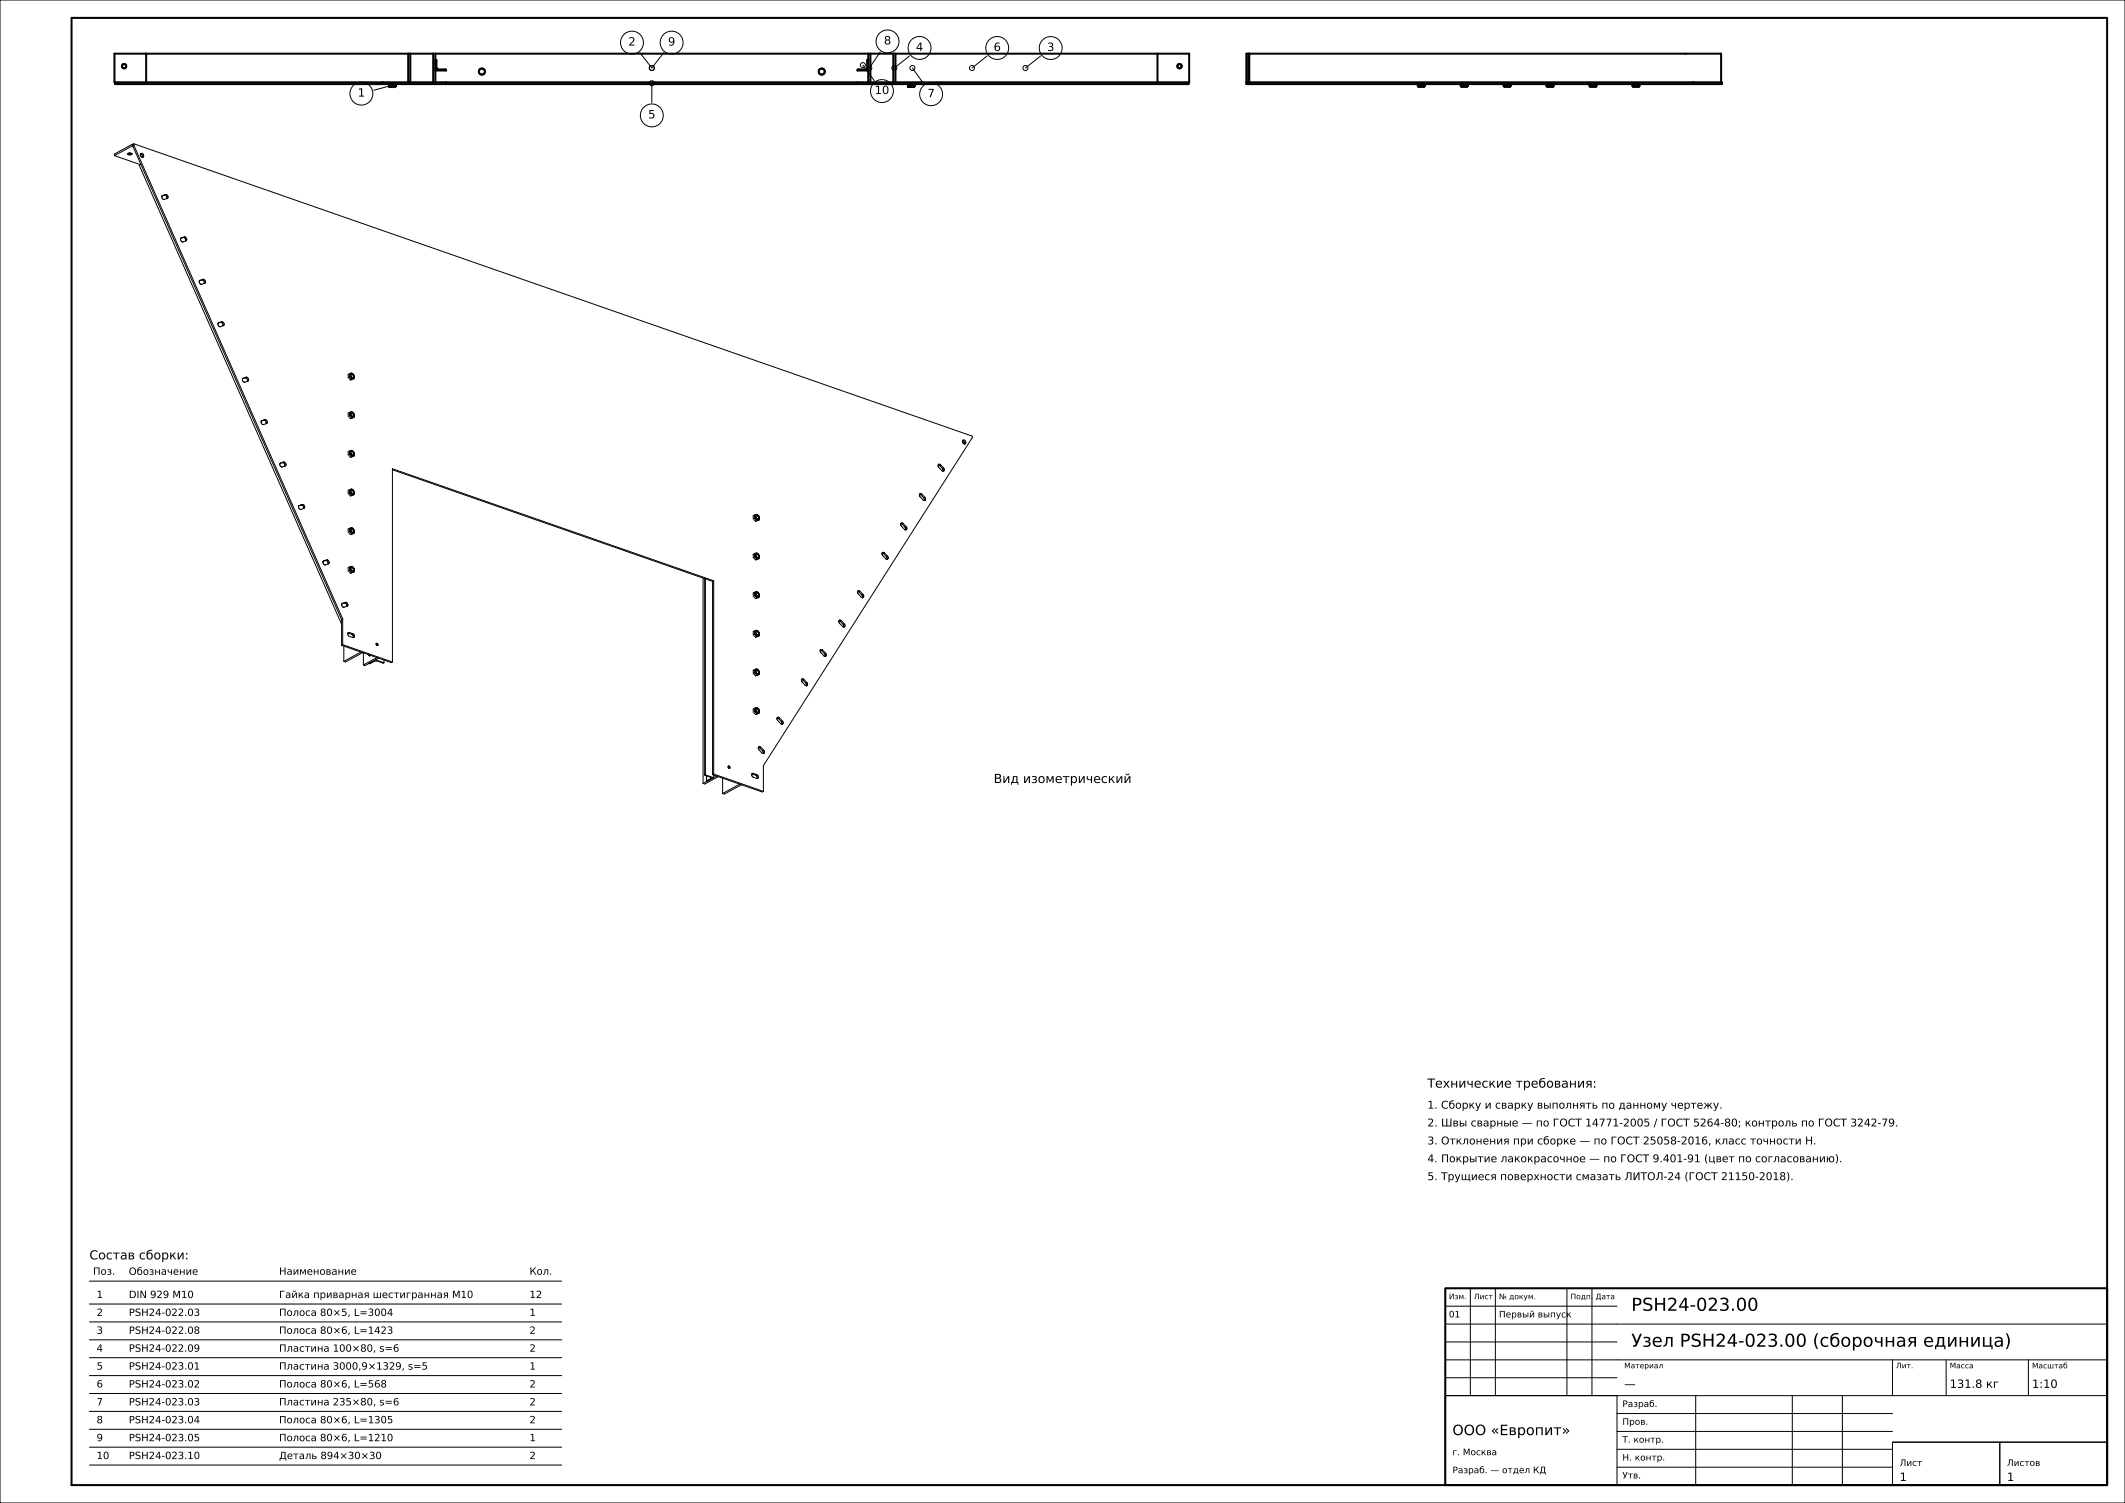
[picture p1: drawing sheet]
<svg xmlns="http://www.w3.org/2000/svg" width="594mm" height="420mm" viewBox="0 0 594 420" stroke-linecap="round" stroke-linejoin="round" font-family="sans-serif">
<g fill="none" stroke="#000" stroke-width=".28">
<path d="M0 0h594v420h-594zM178.9 14.7l3.3 4.3 3.3-4.3M241.2 18.2l3.2 4.3M246.1 14.5l-3.1 4.5M254.2 15.6l-4.2 3.4M255.1 19l3.1 4.4M275.9 15.6l-4.2 3.4M290.9 15.7l-4.3 3.3M109.7 23.8l-5.2 1.4M182.2 23.3v5.3M32 43.5l7.2 2.5M35.7 42.9a.72 .72 0 0 1 1.2 .2l-.8 .2z"/>
<path d="M36 42.8h.6M37 40.3l-5 2.7v.5M37 40.3v.5M37 40.8l-5 2.7M37 40.3l.1 .1M37 40.8h.1M37.1 40.4v.4M37.1 40.8l58.4 132.3M37.4 40.6l58.4 132.4M37.4 40.6l-.3 .2M37.4 40.2v.4M37.4 40.2l-.3 .2"/>
<path d="M37.4 40.2l234.4 81.7v.4l-58.4 91.6v7.2M39.3 43a.73 .73 0 0 1 .5 1M39.3 42.9a.55 .55 0 0 1 .8 .3 .55 .55 0 0 1-.4 .8 .71 .71 0 0 1-.4-1.1zM39.4 45.9l-.5 .3 56.6 128.2M45.4 54.7h-.1a.67 .67 0 0 0 .6 1l.9-.3M45.5 54.6l-.1 .1M45.9 54.5a.67 .67 0 0 1 .7 1M45.9 54.5l-.6 .3M46.3 54.4a.67 .67 0 0 1 .6 1M46.3 54.4l-.8 .2M46.3 54.4l-.4 .1M46.9 55.4h-.1"/>
<path d="M50.5 66.6a.69 .69 0 0 0 .7 1l.8-.3M50.6 66.6h-.1M50.7 66.5l-.1 .1M50.7 66.5h-.1M51.2 66.4a.67 .67 0 0 1 .6 1M51.2 66.4l-.7 .2M51.5 66.2a.65 .65 0 0 1 .6 .4 .65 .65 0 0 1-.1 .7M51.5 66.2l-.8 .3M51.5 66.2l-.3 .2M52 67.3h.1M55.8 78.4v.1M55.9 78.3l-.1 .1"/>
<path d="M56.4 78.2a.67 .67 0 0 1 .6 1M56.4 78.2l-.6 .3M56.7 78.1a.63 .63 0 0 1 .7 .3 .63 .63 0 0 1-.2 .8l-.8 .2a.68 .68 0 0 1-.6-.9M56.7 78.1l-.8 .2M56.7 78.1l-.3 .1M61.6 90.1a.67 .67 0 0 1 .7 1M61.6 90.1l-.6 .2M61.9 89.9a.63 .63 0 0 1 .7 .4 .63 .63 0 0 1-.2 .7l-.8 .3a.67 .67 0 0 1-.6-1M61.9 89.9l-.9 .4M61.9 89.9l-.3 .2M67.9 105.8l.9-.4a.63 .63 0 0 1 .6 .4 .63 .63 0 0 1-.1 .7l-.8 .3a.67 .67 0 0 1-.6-1zM68.5 105.6l-.7 .2"/>
<path d="M68.5 105.6a.67 .67 0 0 1 .6 1M68.8 105.4l-.3 .2M73.1 117.6l-.1 .1M73.1 117.6h.1M74 117.3l-.9 .4M74 117.3l-.3 .1a.67 .67 0 0 1 .6 1M74 117.3a.63 .63 0 0 1 .7 .3 .63 .63 0 0 1-.2 .8l-.8 .2a.68 .68 0 0 1-.7-.9M97.5 116.5l.5 .5M97.5 105.7l.5 .5M97.6 104.5l-.3 .1v.7M97.6 115.3l-.3 .1v.7M97.6 116.1l.7 .7"/>
<path d="M97.6 115.3v.8M97.6 116.1l-.3 .2M97.6 104.5l.7-.3 .4 .4M97.6 105.3l.7 .7M97.6 104.5v.8M97.6 105.3l-.3 .2M98 115.8l.3 .5M98 105l.3 .5M98.3 116.8l-.3 .2M98.3 106l-.3 .2M98.5 116.8l-.5 .2M98.5 106l-.5 .2"/>
<path d="M98.6 115.2a.64 .64 0 0 0-.9 .4 .64 .64 0 0 0 .4 .8l.6 .2M98.6 115.3l-.3-.3-.7 .3M98.6 115.3l.2 .2M98.7 116.7l-.4 .1M98.7 104.5a.6 .6 0 0 0-.9 .1 .6 .6 0 0 0 .2 .9 .54 .54 0 0 0 .6 .3 .54 .54 0 0 0 .4-.5M98.7 104.6l.1 .1M98.8 115.5h.1M98.8 104.7h.1M98.8 115.5l.2 .2M98.8 104.7l.2 .2M99 104.9v.2M99 116.6l-.3 .1"/>
<path d="M99 116.6l-.4 .2M99 105.8l-.7 .2M99 105.8l-.4 .2M99 115.7h.1M99 115.7v.2M99 115.9v.5l-.3 .2M99 115.9v.7M99 105.1l.1 .2M99.1 105.3l-.1 .5M78.4 129.4l-.1 .1a.67 .67 0 0 0 .6 1l.8-.3M78.4 129.4h.1M78.4 129.4h-.1"/>
<path d="M78.9 129.3l-.6 .2M78.9 129.3a.67 .67 0 0 1 .7 1M79.2 129.1a.65 .65 0 0 1 .7 .4 .65 .65 0 0 1-.1 .7M79.2 129.1l-.8 .3M79.2 129.1l-.3 .2M79.8 130.2h-.1M97.5 138.1l.5 .5M97.5 127.3l.5 .5M97.6 126.1l-.3 .1v.7M97.6 136.9l-.3 .1v.7M97.6 137.7l.7 .7M97.6 136.9v.8"/>
<path d="M97.6 137.7l-.3 .2M97.6 126.1l.7-.2 .4 .3M97.6 126.9l.7 .7M97.6 126.1v.8M97.6 126.9l-.3 .2M98 137.4l.3 .5M98 126.6l.3 .5M98.3 138.4l-.3 .2M98.3 127.6l-.3 .2M98.5 138.4l-.5 .2M98.5 127.6l-.5 .2M98.6 136.8a.64 .64 0 0 0-.9 .4 .64 .64 0 0 0 .4 .8 .5 .5 0 0 0 .6 .2 .5 .5 0 0 0 .3-.5"/>
<path d="M98.6 136.9l-.3-.2-.7 .2M98.6 136.9l.2 .2M98.7 126.1a.6 .6 0 0 0-.9 .1 .6 .6 0 0 0 .2 .9 .55 .55 0 0 0 .5 .3 .55 .55 0 0 0 .5-.3M98.7 126.2l.1 .1M98.8 137.1h.1M98.8 126.3h.1M98.8 137.1l.2 .2M98.8 126.3l.2 .2M99 126.5v.4M99 126.5h.1M99 138.2l-.7 .2M99 138.2l-.4 .2"/>
<path d="M99 127.4l-.7 .2M99 127.4l-.4 .2M99 137.3h.1M99 137.3l.1 .4M99 126.5l.1 .4M99 127.1v.3M99.1 137.7l-.1 .5M99.1 126.9l-.1 .2M109.7 131.3l89.5 31.2M257 138.1l.1 .6 .9 1a.46 .46 0 0 0 .7-.1 .46 .46 0 0 0-.2-.7M257 138.1l.4 .2M257.4 138.3l.8 .8"/>
<path d="M257.7 138.1l-.4-.2-.3 .2M257.7 138.1l.8 .8M257.7 138.1l-.3 .2M258.2 139.1l.2 .8M258.5 138.9l-.3 .2M262.3 129.9l.1 .6 .9 1a.46 .46 0 0 0 .7-.1 .46 .46 0 0 0-.3-.7M262.3 129.9l.3 .2M262.6 130.1l.8 .8M262.9 129.9l-.4-.2-.2 .2M262.9 129.9l.8 .8M262.9 129.9l-.3 .2M263.4 130.9l.2 .8"/>
<path d="M263.7 130.7l-.3 .2M269.1 123.1l.5 .5M269.1 123.1a.56 .56 0 0 1 .8 .2 .56 .56 0 0 1-.3 .8M269.1 123.1l.1 .7M269.2 123.8l.4 .3M269.6 123.6v.5M269.6 123.6l-.4 .2M83.5 141.4a.69 .69 0 0 0 .6 .9l.8-.2M83.6 141.3l-.1 .1M83.7 141.3h-.1M84.2 141.1a.67 .67 0 0 1 .6 1M84.2 141.1l-.7 .3"/>
<path d="M84.5 141a.65 .65 0 0 1 .6 .3 .65 .65 0 0 1-.1 .7M84.5 141l-.8 .3M84.5 141l-.3 .1M85 142l-.1 .1M90.5 156.7l-.2 .2M90.5 156.7l-.1 .1M91 156.6a.67 .67 0 0 1 .6 1M91 156.6l-.7 .3M91.3 156.5a.63 .63 0 0 1 .6 .3 .63 .63 0 0 1-.1 .8l-.8 .2a.68 .68 0 0 1-.7-.9M91.3 156.5l-.8 .2M91.3 156.5l-.3 .1M97.5 159.7l.5 .5"/>
<path d="M97.5 148.9l.5 .5M97.6 158.5l.7-.2 .4 .3M97.6 159.3l.7 .7M97.6 158.5v.8M97.6 147.7l-.3 .1v.7M97.6 158.5l-.3 .1v.7M97.6 159.3l-.3 .2M97.6 148.5l.7 .7M97.6 147.7v.8M97.6 148.5l-.3 .2M98 159l.3 .5M98 148.2l.3 .5"/>
<path d="M98.3 149.2l-.3 .2M98.5 149.2l-.5 .2M98.6 147.6a.64 .64 0 0 0-.9 .4 .64 .64 0 0 0 .4 .8 .5 .5 0 0 0 .6 .2 .5 .5 0 0 0 .3-.5M98.6 147.6l.2 .3M98.6 147.7l-.3-.2-.7 .2M98.6 147.7l.2 .2M98.7 158.6a.6 .6 0 0 0-.9 0 .6 .6 0 0 0 .2 .9 .54 .54 0 0 0 .6 .3 .54 .54 0 0 0 .4-.5M98.7 158.6l.1 .1M98.8 158.7h.1M98.8 147.9h.1M98.8 158.7l.2 .2M98.8 147.9l.2 .2"/>
<path d="M99 148.1v.4M99 159.8l-.7 .2M99 159.8l-.4 .2M99 149l-.7 .2M99 149l-.4 .2M99 158.9h.1M99 148.1h.1M99 158.9l.1 .4M99 148.1l.1 .4M99.1 159.3l-.1 .5M99.1 148.5l-.1 .5M210.7 156l.5 .5"/>
<path d="M210.7 145.2l.5 .5M210.9 143.9l-.4 .2v.7M210.9 154.7l-.4 .2v.7M210.9 154.7l.6-.2 .6 .5M210.9 155.6l.6 .7M210.9 154.7v.9M210.9 155.6l-.4 .2M210.9 143.9l.6-.2 .5 .3M210.9 144.8l.6 .7M210.9 143.9v.9M210.9 144.8l-.4 .2M211.2 155.2l.3 .5"/>
<path d="M211.2 144.4l.3 .5M211.5 156.3l-.3 .2M211.5 145.5l-.3 .2M211.7 156.3l-.5 .2M211.7 145.5l-.5 .2M211.9 156.1l-.4 .2M211.9 144a.6 .6 0 0 0-.9 0 .6 .6 0 0 0 .2 .9 .54 .54 0 0 0 .6 .4 .54 .54 0 0 0 .5-.5M212 144l.1 .2M212.1 155h.1M212.1 144.2h.1M212.1 155a.62 .62 0 0 0-1-.3 .62 .62 0 0 0 .1 1l.8 .4M212.1 155l.1 .2"/>
<path d="M212.1 144.2l.1 .2M212.2 155.2l.1 .2M212.2 144.4l.1 .2M212.2 156.1h-.3M212.2 156.1l-.4 .2M212.2 145.3l-.7 .2M212.2 145.3l-.4 .2M212.3 155.4l-.1 .4-.2 .3M212.3 155.4l-.1 .7M212.3 144.6v.2M212.3 144.8l-.1 .5M246.6 154.5l.1 .7 1.3 1.1"/>
<path d="M246.6 154.5l.3 .2M246.9 154.7l.8 .8M247.2 154.5l-.4-.2-.2 .2M247.2 154.5l.9 .9M247.2 154.5l-.3 .2M247.7 155.5l.2 .8M248.1 155.4v.1a.5 .5 0 0 1-.1 .8M248.1 155.4l-.4 .1M251.8 146.3l.4 .2M252.2 146.5l.8 .8M252.5 146.3a.46 .46 0 0 0-.7 .1 .46 .46 0 0 0 .2 .7l.8 .8a.46 .46 0 0 0 .7-.1 .46 .46 0 0 0-.2-.7M252.5 146.3l.8 .8"/>
<path d="M252.5 146.3l-.3 .2M253 147.3l.1 .8M253.3 147.1l-.3 .2M95.5 173.1v7.2M95.8 173v7.2M95.8 173l-.3 .1M96.2 168.5a.67 .67 0 0 1 .7 1M96.2 168.5l-.6 .2M96.5 168.3a.63 .63 0 0 1 .7 .4 .63 .63 0 0 1-.2 .7l-.8 .3a.67 .67 0 0 1-.6-1M96.5 168.3l-.9 .4M96.5 168.3l-.3 .2M97.3 176.9h.1"/>
<path d="M97.3 176.9l-.1 .4 .3 .5 1.3 .4M97.4 176.9l.9 .4M97.7 176.8l.9 .3M97.7 176.8l-.4 .1M97.7 176.8l-.3 .1M98.3 177.3l.4 .3v.6M98.3 160l-.3 .2M98.5 160l-.5 .2M98.6 177.1a.61 .61 0 0 1 .4 .5 .61 .61 0 0 1-.2 .6M98.6 177.1l-.3 .2M105.1 180l.3 .4M196.5 161.5v57.4"/>
<path d="M197 161.7v54.9M197.1 161.7v54.8M199.2 162.5v54M199.5 162.3v54M199.5 162.3l-.3 .2M199.5 162.3l-89.8-31.3v54M210.7 177.6l.5 .5M210.7 166.8l.5 .5M210.9 165.5l-.4 .2v.7M210.9 176.3l-.4 .2v.7M210.9 176.3l.6-.2 .5 .3M210.9 177.2l.6 .7"/>
<path d="M210.9 176.3v.9M210.9 177.2l-.4 .2M210.9 165.5l.6-.2 .5 .3M210.9 166.4l.6 .7M210.9 165.5v.9M210.9 166.4l-.4 .2M211.2 176.8l.3 .5M211.2 166l.3 .5M211.5 177.9l-.3 .2M211.5 167.1l-.3 .2M211.7 177.9l-.5 .2M211.7 167.1l-.5 .2"/>
<path d="M211.9 177.7l-.4 .2M211.9 176.4a.6 .6 0 0 0-.9 0 .6 .6 0 0 0 .2 .9l.8 .4M211.9 165.6a.6 .6 0 0 0-.9 0 .6 .6 0 0 0 .2 .9 .54 .54 0 0 0 .6 .4 .54 .54 0 0 0 .5-.5M212 176.4l.1 .2M212 165.6l.1 .2M212.1 176.6h.1M212.1 165.8h.1M212.1 176.6l.1 .2M212.1 165.8l.1 .2M212.2 176.8l.1 .2M212.2 166l.1 .2M212.2 177.7h-.3"/>
<path d="M212.2 177.7l-.4 .2M212.2 166.9l-.7 .2M212.2 166.9l-.4 .2M212.3 177l-.1 .4-.2 .3M212.3 177l-.1 .7M212.3 166.2v.2M212.3 166.4l-.1 .5M234.5 173.5l.1 .6 .9 .9a.46 .46 0 0 0 .7 0 .46 .46 0 0 0-.2-.7M234.5 173.4l.4 .2M234.9 173.6l.8 .9M235.2 173.5l-.4-.2-.3 .2M235.2 173.5l.8 .8"/>
<path d="M235.2 173.5l-.3 .1M235.7 174.5l.1 .7M236 174.3l-.3 .2M239.8 165.2l.3 .2M240.1 165.4l.8 .9M240.4 165.2a.46 .46 0 0 0-.7 .1 .46 .46 0 0 0 .2 .7l.8 .8a.46 .46 0 0 0 .8 0 .46 .46 0 0 0-.3-.7M240.4 165.2l.8 .9M240.4 165.2l-.3 .2M240.9 166.3l.2 .7M241.2 166.1l-.3 .2M95.5 180.3l13.9 4.9 .3-.2M95.8 180.2l-.3 .1"/>
<path d="M95.8 180.2l13.9 4.8M96.1 180.5v4.3M100.9 182.2l-4.8 2.6M101.4 182.4l-4.8 2.6-.5-.2M101.6 182.4v3.4M103.1 183a.22 .22 0 0 0 .2 .3 .22 .22 0 0 0 .2-.2M105 184.4l2.3 .8M105.4 183.8l-3.8 2M105.8 183.9l-3.8 2.1-.4-.2M107.3 185.2l-2.3-.5-1.9 .7M107.3 184.4v.8M210.7 199.2l.5 .5"/>
<path d="M210.7 188.4l.5 .5M210.9 197.9l.6-.2 .5 .3M210.9 198.8l.6 .7M210.9 197.9v.9M210.9 187.1l-.4 .2v.7M210.9 197.9l-.4 .2v.7M210.9 198.8l-.4 .2M210.9 187.1l.6-.2 .5 .3M210.9 188l.6 .7M210.9 187.1v.9M210.9 188l-.4 .2M211.2 198.4l.3 .5"/>
<path d="M211.2 187.6l.3 .5M211.3 198.2a.44 .44 0 0 1 .8 .2 .44 .44 0 0 1-.7 .5zM211.3 198.2h.1M211.5 199.5l-.3 .2M211.5 188.7l-.3 .2M211.7 199.5l-.5 .2M211.7 188.7l-.5 .2M211.9 198a.6 .6 0 0 0-.9 0 .6 .6 0 0 0 .2 .9 .54 .54 0 0 0 .6 .4 .54 .54 0 0 0 .5-.5M211.9 187.2a.6 .6 0 0 0-.9 0 .6 .6 0 0 0 .2 .9 .55 .55 0 0 0 .5 .4 .55 .55 0 0 0 .5-.3M212 198l.1 .2M212 187.2l.1 .2M212.1 198.2h.1"/>
<path d="M212.1 187.4h.1M212.1 198.2l.1 .2M212.1 187.4l.1 .2M212.2 198.4l.1 .2M212.2 187.6l.1 .2M212.2 187.6h.1M212.2 199.3l-.7 .2M212.2 199.3l-.4 .2M212.2 188.5l-.7 .2M212.2 188.5l-.4 .2M212.3 188.2l-.1 .3M212.3 198.6v.2"/>
<path d="M212.3 187.8v.4M212.3 198.8l-.1 .5M224.1 189.9l.1 .6 .8 1a.46 .46 0 0 0 .8-.1 .46 .46 0 0 0-.3-.7M224.1 189.9l.3 .1M224.4 190l.8 .9M224.7 189.9l-.4-.2-.2 .2M224.7 189.9l.8 .8M224.7 189.9l-.3 .1M225.2 190.9l.2 .7M225.5 190.7l-.3 .2M229.3 181.6l.3 .2M229.6 181.8l.8 .9"/>
<path d="M230 181.7a.46 .46 0 0 0-.8 0 .46 .46 0 0 0 .3 .7l.8 .9a.46 .46 0 0 0 .7-.1 .46 .46 0 0 0-.2-.7M230 181.7l.8 .8M230 181.7l-.4 .1M230.4 182.7l.2 .7M230.8 182.5l-.4 .2M197 216.6l1.7 .6 .1 .2-.1 .1M197.1 216.6h-.1M197.1 216.5l2.4 .8v-.7M197.1 216.5h.1M197.5 218.3l.1 .1M197.5 216.8v1.5M197.5 218.2v.1"/>
<path d="M198.7 217.5l-1.2 .7M198.7 217.2v.3M199.2 216.5l13.9 4.8 .3-.2M199.5 216.3l-.3 .2M199.5 216.3l13.9 4.8M200.3 216.9l-3.8 2M200.8 217l-3.8 2.1-.5-.2M202 217.5v4.2M203.5 214.3l.3 .4M203.5 214.2a.32 .32 0 0 1 .5 0 .32 .32 0 0 1 0 .5M203.5 214.2l.3 .5M203.8 214.7h.2"/>
<path d="M204 214.7h.1M206.8 219.1l-4.8 2.6M207.3 219.3l-4.8 2.6-.5-.2M210.2 216.3h.1M210.3 216.3l.9 .3M210.6 216.1a.54 .54 0 0 0-.5 .6 .54 .54 0 0 0 .5 .5l.9 .3a.54 .54 0 0 0 .5-.5 .54 .54 0 0 0-.5-.6M210.6 216.1l.9 .3M210.6 216.1l-.3 .2M211.2 216.6l.4 .4v.5M211.5 216.4l-.3 .2M212 208.8l.1 .7 .9 .9a.46 .46 0 0 0 .7-.1 .46 .46 0 0 0-.2-.7M212 208.8l.3 .2"/>
<path d="M212.3 209l.9 .8M212.7 208.8l-.4-.2-.3 .2M212.7 208.8l.8 .8M212.7 208.8l-.4 .2M213.2 209.8l.1 .8M213.5 209.6l-.3 .2M217.2 200.6l.4 .2M217.6 200.8l.8 .8M217.9 200.6a.46 .46 0 0 0-.7 .1 .46 .46 0 0 0 .2 .7l.8 .8a.46 .46 0 0 0 .7-.1 .46 .46 0 0 0-.2-.7M217.9 200.6l.8 .8M217.9 200.6l-.3 .2M218.4 201.6l.2 .8"/>
<path d="M218.7 201.4l-.3 .2M25 358h132M411 360v30M418 360v30M438 360v30M445 360v30M25 364.4h132M25 369.4h132M25 374.4h132M25 379.4h132M404 380h185M404 375h48"/>
<path d="M404 370h185M404 365h48M529 380v10M544 380v10M567 380v10M25 384.4h132M25 389.4h132M25 394.4h132M25 399.4h132M404 390h48v25h-48zM404 390h185M404 385h48"/>
<path d="M452 400h77M452 395h77M474 390v25M501 390v25M515 390v25M25 404.4h132M25 409.4h132M452 410h77M452 405h77M529 403h30v12h-30zM529 403h60M559 403h30v12h-30z"/>
<circle cx="176.7" cy="11.9" r="3.2"/>
<circle cx="182.2" cy="19" r=".7"/>
<circle cx="187.7" cy="11.9" r="3.2"/>
<circle cx="241.2" cy="18.2" r=".7"/>
<circle cx="243" cy="19" r=".7"/>
<circle cx="248.1" cy="11.6" r="3.2"/>
<circle cx="250" cy="19" r=".7"/>
<circle cx="255.1" cy="19" r=".7"/>
<circle cx="257" cy="13.4" r="3.2"/>
<circle cx="271.7" cy="19" r=".7"/>
<circle cx="278.8" cy="13.4" r="3.2"/>
<circle cx="286.6" cy="19" r=".7"/>
<circle cx="293.7" cy="13.4" r="3.2"/>
<circle cx="101" cy="26.2" r="3.2"/>
<circle cx="109.7" cy="23.8" r=".7"/>
<circle cx="182.2" cy="32.2" r="3.2"/>
<circle cx="182.2" cy="23.2" r=".7"/>
<circle cx="246.5" cy="25.4" r="3.2"/>
<circle cx="260.3" cy="26.3" r="3.2"/>
<circle cx="98.4" cy="105" r=".46"/>
<circle cx="98.4" cy="115.8" r=".46"/>
<circle cx="98.4" cy="137.4" r=".46"/>
<circle cx="98.4" cy="126.6" r=".46"/>
<circle cx="98.4" cy="159.1" r=".46"/>
<circle cx="98.4" cy="148.2" r=".46"/>
<circle cx="211.6" cy="155.3" r=".46"/>
<circle cx="211.6" cy="144.5" r=".46"/>
<circle cx="211.6" cy="176.9" r=".46"/>
<circle cx="211.6" cy="166.1" r=".46"/>
<circle cx="105.4" cy="180.1" r=".31"/>
<circle cx="211.6" cy="187.7" r=".46"/>
</g>
<g fill="none" stroke="#000" stroke-width=".56">
<path d="M20 5h569v410h-569zM32 15h300.4v8h-300.4zM40.9 15v8M114.1 15v8M114.7 15v8M121.1 15v8M121.7 16.7l.3 .2v2l.2 .4 2.3 .1 .2 .3h-3M121.7 15v8M242.7 16.7l-.3 .2v2l-.2 .4-2.3 .1-.2 .3h3M242.7 15v8M243.3 15v8M249.7 15v8"/>
<path d="M250.3 15v8M323.5 15v8M348.9 15v8.5M349.2 15v8M32.2 23v.5h300v-.5M106.9 23v.5M108.8 23.5v.6M108.8 24h.9M108.8 24.1l.1 .1M109.7 24h.9M109.7 23.5v.5M110.6 23.5l-.1 .7h-1.6"/>
<path d="M124.7 23v.5M239.7 23v.5M253.9 23.5v.6M253.9 24h.8M253.9 24.1v.1M254.7 24h.8M254.7 23.5v.5M255.5 23.5v.7h-1.6M257.5 23v.5M348.4 23h132.9v.5h-132.9v-8.5h132.7v8M396.3 24l.2 .2h1.6l.2-.2M396.3 24h.5"/>
<path d="M396.3 23.5v.5M396.8 24h1M396.8 23.5v.5M397.8 24h.5M397.8 23.5v.5M398.3 23.5v.5M408.3 24l.2 .2h1.6l.2-.2M408.3 24h.5M408.3 23.5v.5M408.8 24h1M408.8 23.5v.5M409.8 24h.5"/>
<path d="M409.8 23.5v.5M410.3 23.5v.5M420.3 24l.2 .2h1.6l.2-.2M420.3 24h.5M420.3 23.5v.5M420.8 24h1M420.8 23.5v.5M421.8 24h.5M421.8 23.5v.5M422.3 23.5v.5M432.3 24l.2 .2h1.6l.2-.2M432.3 24h.5"/>
<path d="M432.3 23.5v.5M432.8 24h1M432.8 23.5v.5M433.8 24h.5M433.8 23.5v.5M434.3 23.5v.5M444.3 24l.2 .2h1.6l.2-.2M444.3 24h.5M444.3 23.5v.5M444.8 24h1M444.8 23.5v.5M445.8 24h.5"/>
<path d="M445.8 23.5v.5M446.3 23.5v.5M456.3 24l.2 .2h1.6l.2-.2M456.3 24h.5M456.3 23.5v.5M456.8 24h1M456.8 23.5v.5M457.8 24h.5M457.8 23.5v.5M458.3 23.5v.5M473.3 23v.5M404 360h185v55h-185z"/>
<circle cx="34.7" cy="18.5" r=".6"/>
<circle cx="134.7" cy="20" r=".85"/>
<circle cx="229.7" cy="20" r=".85"/>
<circle cx="329.7" cy="18.5" r=".6"/>
</g>
<g font-size="5">
<text x="456" y="366.3">PSH24-023.00</text>
<text x="456" y="376.3">Узел PSH24-023.00 (сборочная единица)</text>
</g>
<text font-size="4" x="406" y="401">ООО «Европит»</text>
<g font-size="3.5">
<text x="277.8" y="218.8">Вид изометрический</text>
<text x="399" y="303.9">Технические требования:</text>
<text x="25" y="351.9">Состав сборки:</text>
</g>
<g font-size="3.2">
<text x="175.6" y="12.7">2</text>
<text x="186.7" y="12.7">9</text>
<text x="247.1" y="12.4">8</text>
<text x="256" y="14.2">4</text>
<text x="277.7" y="14.2">6</text>
<text x="292.7" y="14.2">3</text>
<text x="100" y="27">1</text>
<text x="244.5" y="26.3">10</text>
<text x="259.3" y="27.2">7</text>
<text x="181.2" y="33.1">5</text>
<text x="454" y="387.8">—</text>
<text x="545" y="387.8">131.8 кг</text>
<text x="568" y="387.8">1:10</text>
<text x="531" y="413.8">1</text>
<text x="561" y="413.8">1</text>
</g>
<g font-size="3">
<text x="399" y="309.8">1. Сборку и сварку выполнять по данному чертежу.</text>
<text x="399" y="314.8">2. Швы сварные — по ГОСТ 14771-2005 / ГОСТ 5264-80; контроль по ГОСТ 3242-79.</text>
<text x="399" y="319.8">3. Отклонения при сборке — по ГОСТ 25058-2016, класс точности Н.</text>
<text x="399" y="324.8">4. Покрытие лакокрасочное — по ГОСТ 9.401-91 (цвет по согласованию).</text>
<text x="399" y="329.8">5. Трущиеся поверхности смазать ЛИТОЛ-24 (ГОСТ 21150-2018).</text>
</g>
<g font-size="2.8">
<text x="26" y="356.2">Поз.</text>
<text x="36" y="356.3">Обозначение</text>
<text x="78" y="356.2">Наименование</text>
<text x="148" y="356.2">Кол.</text>
<text x="27" y="362.7">1</text>
<text x="36" y="362.7">DIN 929 M10</text>
<text x="78" y="362.7">Гайка приварная шестигранная М10</text>
<text x="148" y="362.7">12</text>
<text x="27" y="367.7">2</text>
<text x="36" y="367.7">PSH24-022.03</text>
<text x="78" y="367.7">Полоса 80×5, L=3004</text>
<text x="148" y="367.7">1</text>
<text x="27" y="372.7">3</text>
<text x="27" y="377.7">4</text>
<text x="36" y="372.7">PSH24-022.08</text>
<text x="36" y="377.7">PSH24-022.09</text>
<text x="78" y="372.7">Полоса 80×6, L=1423</text>
<text x="78" y="377.7">Пластина 100×80, s=6</text>
<text x="148" y="372.7">2</text>
<text x="148" y="377.7">2</text>
<text x="27" y="382.7">5</text>
<text x="36" y="382.7">PSH24-023.01</text>
<text x="78" y="382.7">Пластина 3000,9×1329, s=5</text>
<text x="148" y="382.7">1</text>
<text x="27" y="387.7">6</text>
<text x="36" y="387.7">PSH24-023.02</text>
<text x="78" y="387.7">Полоса 80×6, L=568</text>
<text x="148" y="387.7">2</text>
<text x="27" y="392.7">7</text>
<text x="36" y="392.7">PSH24-023.03</text>
<text x="78" y="392.7">Пластина 235×80, s=6</text>
<text x="148" y="392.7">2</text>
<text x="27" y="397.7">8</text>
<text x="36" y="397.7">PSH24-023.04</text>
<text x="78" y="397.7">Полоса 80×6, L=1305</text>
<text x="148" y="397.7">2</text>
<text x="27" y="402.7">9</text>
<text x="27" y="407.7">10</text>
<text x="36" y="402.7">PSH24-023.05</text>
<text x="36" y="407.7">PSH24-023.10</text>
<text x="78" y="402.7">Полоса 80×6, L=1210</text>
<text x="78" y="407.7">Деталь 894×30×30</text>
<text x="148" y="402.7">1</text>
<text x="148" y="407.7">2</text>
</g>
<g font-size="2.5">
<text x="405" y="368.1">01</text>
<text x="419" y="368.1">Первый выпуск</text>
<text x="453.5" y="393.2">Разраб.</text>
<text x="453.5" y="398.1">Пров.</text>
<text x="406" y="406.6">г. Москва</text>
<text x="453.5" y="403.1">Т. контр.</text>
<text x="406" y="411.7">Разраб. — отдел КД</text>
<text x="453.5" y="408.1">Н. контр.</text>
<text x="453.5" y="413.1">Утв.</text>
<text x="531" y="409.6">Лист</text>
<text x="561" y="409.6">Листов</text>
</g>
<g font-size="2.1">
<text x="405" y="363">Изм.</text>
<text x="412" y="363">Лист</text>
<text x="419" y="363">№ докум.</text>
<text x="439" y="363">Подп.</text>
<text x="446" y="363">Дата</text>
<text x="454" y="382.3">Материал</text>
<text x="530" y="382.3">Лит.</text>
<text x="545" y="382.3">Масса</text>
<text x="568" y="382.4">Масштаб</text>
</g>
</svg>
